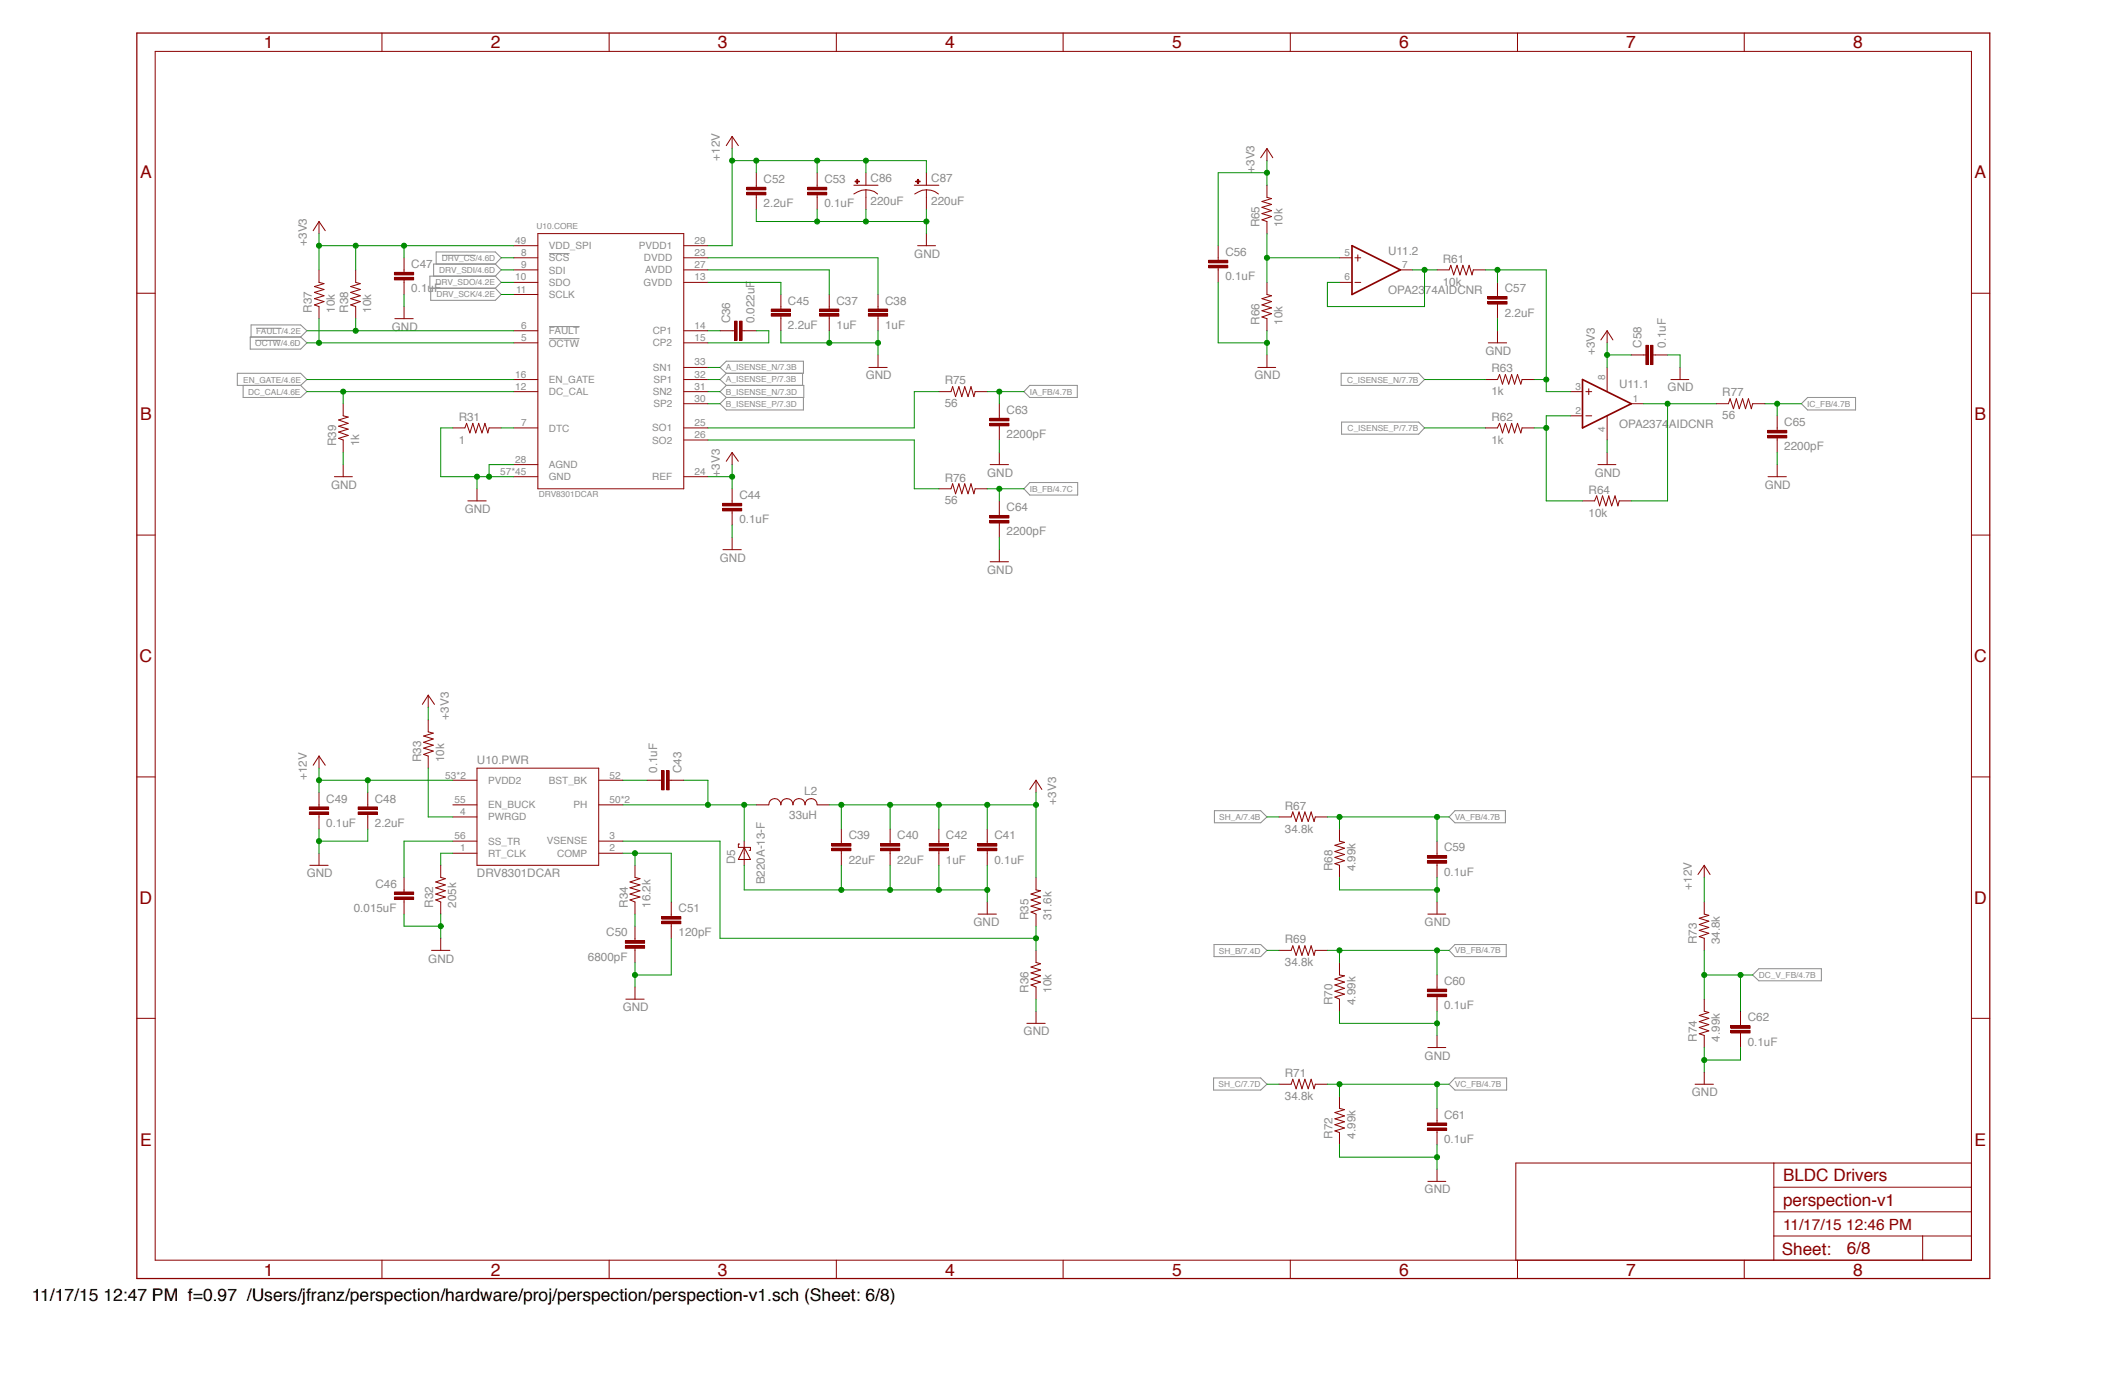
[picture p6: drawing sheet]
<svg xmlns="http://www.w3.org/2000/svg" width="432mm" height="279mm" viewBox="0 0 432 279" stroke-linecap="round" stroke-linejoin="round" font-family="sans-serif">
<g fill="none" stroke="#8b8b8b" stroke-width=".2">
<path d="M87.5 58.5v2.5h13.1l1.2-1.2-1.2-1.3M88.6 53.6v-2.4h12l1.2 1.1-1.2 1.3M89.8 51.8h6.8M100.6 56.1l1.2 1.2-1.2 1.2M100.6 53.6l1.2 1.2-1.2 1.3M100.6 56.1h-13.3v2.4h13.3M100.6 53.6h-12.5v2.5M111.5 51.5h4.2M48.2 75.8h12.9l1.2 1.3-1.2 1.2h-12.9zM49.4 78.3v2.4h11.7l1.2-1.2-1.2-1.2M50.8 68.4h10.3l1.2 1.2-1.2 1.3h-10.3zM51 68.4v-2.4h10.1l1.2 1.2-1.2 1.2"/>
<path d="M51.8 69.1h5.2M52 66.7h5.2M111.5 68.8h6.2M111.5 66.3h6.2M146.2 74.6l1.3-1.3h15.7v2.5h-15.7zM147.5 78.3h15.8v2.4h-15.8M147.5 78.3l-1.3 1.2 1.3 1.2M147.5 75.8l-1.3 1.3 1.3 1.2M163 75.8v2.5M209.1 78.3h9.7v2.4h-9.7l-1.1-1.2zM272.4 75.8h15.7l1.2 1.3-1.2 1.2h-15.7zM147.5 80.7l-1.3 1.3 1.3 1.2h15.7v-2.5"/>
<path d="M209.1 98h9.8v2.5h-9.8l-1.1-1.2zM272.5 85.7h15.6l1.2 1.2-1.2 1.3h-15.6zM365.9 82l1.2-1.3h9.8v2.5h-9.8zM246.7 164.6h9.4l1.2 1.3-1.2 1.2h-9.4zM295.5 164.6h10.3v2.5h-10.3l-1.2-1.2zM246.6 191.8h9.5l1.2 1.2-1.2 1.2h-9.5zM295.5 191.8h10.4v2.4h-10.4l-1.2-1.2zM356 198l1.2-1.3h12.7v2.5h-12.7zM246.5 218.9h9.6l1.2 1.3-1.2 1.1h-9.6zM295.5 218.9h10.5v2.4h-10.5l-1.2-1.1z"/>
</g>
<g fill="none" stroke="#8b0100" stroke-width=".2">
<path d="M31.5 10.4h368.9v245.5h-368.9zM77.6 6.7v3.7M123.7 6.7v3.7M169.9 6.7v3.7M215.9 6.7v3.7M262.1 6.7v3.7M308.2 6.7v3.7M354.3 6.7v3.7M27.8 59.5h3.7M400.4 59.5h3.7M148.7 67.2h.5M150.6 67.2h.6"/>
<path d="M27.8 108.6h3.7M400.4 108.6h3.7M27.8 157.8h3.7M400.4 157.8h3.7M27.8 206.8h3.7M400.4 206.8h3.7M360.3 236.2v19.7M400.4 236.2h-92.5v19.7M77.6 255.9v3.7M123.7 255.9v3.7M169.9 255.9v3.7M215.9 255.9v3.7"/>
<path d="M262.1 255.9v3.7M308.2 255.9v3.7M354.3 255.9v3.7M360.3 251h40.1M360.3 246.1h40.1M360.3 241.1h40.1M390.5 251v4.9"/>
</g>
<path d="M27.8 6.7h376.3v252.9h-376.3z" fill="none" stroke="#8b0100" stroke-width=".25"/>
<path d="M150.2 65.2h.5v3.9h-.5z" fill="#8b0100"/>
<path d="M150.2 65.2h.5v3.9h-.5z" fill="none" stroke="#8b0100" stroke-width=".2"/>
<path d="M149.2 65.2h.5v3.9h-.5z" fill="#8b0100"/>
<path d="M146.2 67.2h2.5M149.2 65.2h.5v3.9h-.5zM151.2 67.2h2.4M168.4 62.3v.5M168.4 64.2v.5" fill="none" stroke="#8b0100" stroke-width=".2"/>
<path d="M166.5 63.7h3.8v.5h-3.8z" fill="#8b0100"/>
<path d="M166.5 63.7h3.9v.5h-3.9z" fill="none" stroke="#8b0100" stroke-width=".2"/>
<path d="M166.5 62.7h3.8v.5h-3.8z" fill="#8b0100"/>
<path d="M168.4 59.8v2.5M166.5 62.8h3.9v.5h-3.9zM168.4 64.7v2.5M178.3 62.3v.5M178.3 64.2v.5" fill="none" stroke="#8b0100" stroke-width=".2"/>
<path d="M176.4 63.7h3.9v.5h-3.9z" fill="#8b0100"/>
<path d="M176.4 63.7h3.9v.5h-3.9z" fill="none" stroke="#8b0100" stroke-width=".2"/>
<path d="M176.4 62.7h3.9v.5h-3.9z" fill="#8b0100"/>
<path d="M178.3 59.8v2.5M176.4 62.8h3.9v.5h-3.9zM176.5 74.6h3.7M178.3 64.7v2.5M178.3 72.1v2.5M150.2 171.4h-.2v.7h2.4v.6h-.2M151.2 172.1l1.2 2.4h-2.4zM151.2 170.8v4.9M153.6 163.4h2.5a1.23 1.23 0 0 1 1.3-1.2 1.23 1.23 0 0 1 1.2 1.2 1.23 1.23 0 0 1 1.2-1.2 1.23 1.23 0 0 1 1.3 1.2 1.23 1.23 0 0 1 1.2-1.2 1.23 1.23 0 0 1 1.2 1.2 1.23 1.23 0 0 1 1.2-1.2 1.23 1.23 0 0 1 1.3 1.2h2.4M170.9 170.8v.5M170.9 172.7v.5" fill="none" stroke="#8b0100" stroke-width=".2"/>
<path d="M168.9 172.2h3.9v.5h-3.9z" fill="#8b0100"/>
<path d="M168.9 172.2h3.9v.5h-3.9z" fill="none" stroke="#8b0100" stroke-width=".2"/>
<path d="M168.9 171.3h3.9v.5h-3.9z" fill="#8b0100"/>
<path d="M168.9 171.3h3.9v.5h-3.9zM170.9 168.3v2.5M170.9 173.2v2.5M180.8 170.8v.5M180.8 172.7v.5" fill="none" stroke="#8b0100" stroke-width=".2"/>
<path d="M178.8 172.2h3.9v.5h-3.9z" fill="#8b0100"/>
<path d="M178.8 172.2h3.9v.5h-3.9z" fill="none" stroke="#8b0100" stroke-width=".2"/>
<path d="M178.8 171.3h3.9v.5h-3.9z" fill="#8b0100"/>
<path d="M178.8 171.3h3.9v.5h-3.9zM180.8 168.3v2.5M180.8 173.2v2.5M200.5 170.8v.5M200.5 172.7v.5" fill="none" stroke="#8b0100" stroke-width=".2"/>
<path d="M198.5 172.2h3.9v.5h-3.9z" fill="#8b0100"/>
<path d="M198.6 172.2h3.9v.5h-3.9z" fill="none" stroke="#8b0100" stroke-width=".2"/>
<path d="M198.5 171.3h3.9v.5h-3.9z" fill="#8b0100"/>
<path d="M190.7 170.8v.5M190.7 172.7v.5M198.6 171.3h3.9v.5h-3.9zM200.5 168.3v2.5M200.5 173.2v2.5" fill="none" stroke="#8b0100" stroke-width=".2"/>
<path d="M188.7 172.2h3.9v.5h-3.9z" fill="#8b0100"/>
<path d="M188.7 172.2h3.9v.5h-3.9z" fill="none" stroke="#8b0100" stroke-width=".2"/>
<path d="M188.7 171.3h3.9v.5h-3.9z" fill="#8b0100"/>
<path d="M133.9 158.4h.5M135.9 158.4h.4M188.7 171.3h3.9v.5h-3.9zM190.7 168.3v2.5M190.7 173.2v2.5M198.6 185.6h3.8M200.5 183.2v2.4" fill="none" stroke="#8b0100" stroke-width=".2"/>
<path d="M134.4 156.5h.5v3.9h-.5z" fill="#8b0100"/>
<path d="M134.4 156.5h.5v3.9h-.5z" fill="none" stroke="#8b0100" stroke-width=".2"/>
<path d="M135.4 156.5h.5v3.9h-.5z" fill="#8b0100"/>
<path d="M158.6 62.3v.5M158.6 64.2v.5M131.4 158.4h2.5M135.4 156.5h.5v3.9h-.5zM136.3 158.4h2.6" fill="none" stroke="#8b0100" stroke-width=".2"/>
<path d="M156.6 63.7h3.9v.5h-3.9z" fill="#8b0100"/>
<path d="M156.7 63.7h3.8v.5h-3.8z" fill="none" stroke="#8b0100" stroke-width=".2"/>
<path d="M156.6 62.7h3.9v.5h-3.9z" fill="#8b0100"/>
<path d="M158.6 59.8v2.5M156.7 62.8h3.8v.5h-3.8zM158.6 64.7v2.5M92 86.9h2.4l.4-.9 .6 1.9 .6-1.9 .6 1.9 .6-1.9 .7 1.9 .6-1.9 .6 1.9 .2-1h2.5M96.9 99.3v2.4M95 101.7h3.7M210.4 158.4l-1.3 1.9M210.4 158.4l1.2 1.9M210.4 158.4v2.5M82.1 180.7v.4M82.1 182.6v.6" fill="none" stroke="#8b0100" stroke-width=".2"/>
<path d="M80.1 182.1h3.9v.5h-3.9z" fill="#8b0100"/>
<path d="M80.1 182.1h3.9v.5h-3.9z" fill="none" stroke="#8b0100" stroke-width=".2"/>
<path d="M80.1 181.1h3.9v.5h-3.9z" fill="#8b0100"/>
<path d="M64.8 45l1.3 1.8M64.8 45l-1.2 1.8M64.8 45v2.4M82.1 54.8v.5M82.1 56.8v.5M82.1 178.2v2.5M80.1 181.1h3.9v.5h-3.9zM82.1 183.2v2.4" fill="none" stroke="#8b0100" stroke-width=".2"/>
<path d="M80.1 56.3h3.9v.5h-3.9z" fill="#8b0100"/>
<path d="M80.1 56.3h3.9v.5h-3.9z" fill="none" stroke="#8b0100" stroke-width=".2"/>
<path d="M80.1 55.3h3.9v.5h-3.9z" fill="#8b0100"/>
<path d="M80.1 55.3h3.9v.5h-3.9zM82.1 52.3v2.5M82.1 57.3v2.5M80.2 64.7h3.7M82.1 62.3v2.4M74.7 163.4v.5M74.7 165.4v.5" fill="none" stroke="#8b0100" stroke-width=".2"/>
<path d="M72.7 164.8h3.9v.6h-3.9z" fill="#8b0100"/>
<path d="M72.7 164.9h3.9v.5h-3.9z" fill="none" stroke="#8b0100" stroke-width=".2"/>
<path d="M72.7 163.8h3.9v.5h-3.9z" fill="#8b0100"/>
<path d="M64.8 163.4v.5M64.8 165.4v.5M72.7 163.9h3.9v.5h-3.9zM74.7 160.9v2.5M74.7 165.9v2.4" fill="none" stroke="#8b0100" stroke-width=".2"/>
<path d="M62.8 164.8h3.9v.6h-3.9z" fill="#8b0100"/>
<path d="M62.8 164.9h3.9v.5h-3.9z" fill="none" stroke="#8b0100" stroke-width=".2"/>
<path d="M62.8 163.8h3.9v.5h-3.9z" fill="#8b0100"/>
<g fill="none" stroke="#8b0100" stroke-width=".2">
<path d="M104.3 52.3h4.9M104.3 54.8h4.9M104.3 57.3h4.9M104.3 59.8h4.9M104.3 49.9h4.9M109.2 47.4h29.7v51.9h-29.7zM138.9 52.3h4.9M138.9 54.8h4.9M138.9 57.3h4.9M138.9 49.9h4.9M104.3 69.6h4.9M104.3 67.2h4.9"/>
<path d="M104.3 79.5h4.9M104.3 77.1h4.9M138.9 69.6h4.9M138.9 67.2h4.9M138.9 79.5h4.9M138.9 77.1h4.9M138.9 74.6h4.9M104.3 86.9h4.9M104.3 96.8h4.9M104.3 94.3h4.9M138.9 86.9h4.9M138.9 96.8h4.9"/>
<path d="M138.9 89.3h4.9M138.9 82h4.9M64.8 153.5v2.5M64.8 153.5l1.3 1.9M64.8 153.5l-1.2 1.9M87 146.2v2.4l1 .3-2 .6 2 .6-2 .6 2 .6-2 .6 2 .6-2 .7 1 .3v2.5M87 141.2v2.4M87 141.2l-1.2 1.8M87 141.2l1.2 1.8M92 158.4h4.9M96.9 156h24.7v19.7h-24.7zM121.6 158.4h4.9"/>
<path d="M62.8 163.9h3.9v.5h-3.9zM62.9 175.7h3.8M64.8 160.9v2.5M64.8 165.9v2.4M64.8 173.2v2.5M89.5 175.7v2.5l.9 .2-1.9 .7 1.9 .6-1.9 .6 1.9 .6-1.9 .6 1.9 .6-1.9 .6 1 .5v2.4M92 170.8h4.9M92 163.4h4.9M92 165.9h4.9M92 173.2h4.9M121.6 170.8h4.9M121.6 163.4h4.9"/>
<path d="M121.6 173.2h4.9M129 175.7v2.5l1 .2-2 .7 2 .6-2 .6 2 .6-2 .6 2 .6-2 .6 1 .5v2.4M87.7 193h3.7M89.5 190.5v2.5M129 190.5v.5M129 192.5v.5"/>
</g>
<path d="M127 192h3.9v.5h-3.9z" fill="#8b0100"/>
<path d="M127 192h3.9v.6h-3.9z" fill="none" stroke="#8b0100" stroke-width=".2"/>
<path d="M127 191h3.9v.5h-3.9z" fill="#8b0100"/>
<path d="M127 191h3.9v.5h-3.9zM129 188.1v2.4M129 193v2.4M136.3 185.6v.5M136.3 187.6v.5" fill="none" stroke="#8b0100" stroke-width=".2"/>
<path d="M134.4 187h3.9v.5h-3.9z" fill="#8b0100"/>
<path d="M134.4 187h3.9v.6h-3.9z" fill="none" stroke="#8b0100" stroke-width=".2"/>
<path d="M134.4 186.1h3.9v.5h-3.9z" fill="#8b0100"/>
<g fill="none" stroke="#8b0100" stroke-width=".2">
<path d="M148.7 27.7l1.3 1.9M148.7 27.7l-1.2 1.9M148.7 27.7v2.5M64.8 54.8v2.5l1 .3-1.9 .6 1.9 .6-1.9 .6 1.9 .6-1.9 .6 1.9 .6-1.9 .7 .9 .4v2.4M72.2 54.8v2.5l1 .3-2 .6 2 .6-2 .6 2 .6-2 .6 2 .6-2 .7 1 .4v2.4M67.9 96.8h3.7M69.7 82v2.4l1 .3-1.9 .6 1.9 .7-1.9 .6 1.9 .5-1.9 .6 1.9 .7-1.9 .6 .9 .3v2.6M69.7 94.3v2.5M148.7 91.9v2.4M148.7 91.9l1.3 1.8M148.7 91.9l-1.2 1.8M148.7 101.7v.5"/>
<path d="M148.7 103.7v.5M210.4 178.2v2.5l.9 .2-1.9 .6 1.9 .6-1.9 .6 1.9 .7-1.9 .6 1.9 .6-1.9 .6 1 .4v2.5M134.4 186.1h3.9v.5h-3.9zM136.3 183.2v2.4M136.3 188.1v2.4M210.4 193v2.4l.9 .3-1.9 .7 1.9 .6-1.9 .5 1.9 .6-1.9 .7 1.9 .6-1.9 .6 1 .4v2.5M127.1 202.9h3.7M129 200.4v2.5M208.6 207.8h3.7M210.4 205.3v2.5"/>
</g>
<path d="M146.7 103.2h3.9v.5h-3.9z" fill="#8b0100"/>
<path d="M146.7 103.2h3.9v.5h-3.9z" fill="none" stroke="#8b0100" stroke-width=".2"/>
<path d="M146.7 102.2h3.9v.5h-3.9z" fill="#8b0100"/>
<path d="M153.6 37.6v.4M153.6 39.6v.5M148.7 99.3v2.4M146.7 102.2h3.9v.5h-3.9zM146.8 111.6h3.8M148.7 104.2v2.4M148.7 109.2v2.4" fill="none" stroke="#8b0100" stroke-width=".2"/>
<path d="M151.6 39h3.9v.5h-3.9z" fill="#8b0100"/>
<path d="M151.7 39.1h3.9v.5h-3.9z" fill="none" stroke="#8b0100" stroke-width=".2"/>
<path d="M151.6 38h3.9v.5h-3.9z" fill="#8b0100"/>
<path d="M151.7 38h3.9v.5h-3.9zM153.6 35.1v2.5M166 37.6v.4M166 39.6v.5M153.6 40.1v2.4M186.4 49.9h3.6M188.2 47.4v2.5" fill="none" stroke="#8b0100" stroke-width=".2"/>
<path d="M164 39h3.9v.5h-3.9z" fill="#8b0100"/>
<path d="M164 39.1h3.9v.5h-3.9z" fill="none" stroke="#8b0100" stroke-width=".2"/>
<path d="M164 38h3.9v.5h-3.9z" fill="#8b0100"/>
<g fill="none" stroke="#8b0100" stroke-width=".2">
<path d="M164 38h3.9v.5h-3.9zM166 35.1v2.5M257.3 37.6v2.5l1 .2-2 .6 2 .6-2 .6 2 .7-2 .6 2 .6-2 .6 1 .4v2.4M166 40.1v2.4M247.4 52.3v.6M247.4 54.4v.4M257.3 57.3v2.5l1 .2-2 .6 2 .6-2 .7 2 .6-2 .6 2 .6-2 .7 1 .3v2.5M272.1 52.3h2.5M272.1 57.3h2.5M275.2 52.3h1.2M275.2 57.3h1.2M275.8 51.8v1.2"/>
<path d="M284.4 54.8h2.5M291.9 54.8h2.4l.4-.9 .6 1.9 .6-1.9 .6 1.9 .6-1.9 .7 1.9 .6-1.9 .6 1.9 .2-1h2.5M301.7 77.1h2.4l.5-1 .6 1.9 .6-1.9 .6 1.9 .6-1.9 .6 1.9 .6-1.9 .7 1.9 .2-.9h2.5M319 79.5h2.4M322.1 79.5h1.2M322.7 78.9v1.2M326.4 74.6v4.9M301.7 86.9h2.4l.5-.9 .6 1.9 .6-1.9 .6 1.9 .6-1.9 .6 1.9 .6-1.9 .7 1.9 .2-1h2.5M319 84.4h2.4M322.1 84.4h1.2M326.4 84.4v4.9M331.3 82h2.5"/>
<path d="M321.4 101.7h2.5l.4-1 .6 2 .6-2 .7 2 .5-2 .6 2 .7-2 .6 2 .3-1h2.4"/>
</g>
<path d="M274.6 49.9l9.8 4.9-9.8 5zM321.4 77.1l9.9 4.9-9.9 4.9z" fill="none" stroke="#8b0100" stroke-width=".34"/>
<path d="M245.4 53.8h3.9v.6h-3.9z" fill="#8b0100"/>
<path d="M245.5 53.9h3.9v.5h-3.9z" fill="none" stroke="#8b0100" stroke-width=".2"/>
<path d="M245.4 52.8h3.9v.5h-3.9z" fill="#8b0100"/>
<path d="M245.5 52.9h3.9v.5h-3.9zM247.4 49.9v2.4M247.4 54.8v2.5M304.1 59.8v.5M304.1 61.7v.6" fill="none" stroke="#8b0100" stroke-width=".2"/>
<path d="M302.2 61.2h3.9v.5h-3.9z" fill="#8b0100"/>
<path d="M302.2 61.2h3.9v.5h-3.9z" fill="none" stroke="#8b0100" stroke-width=".2"/>
<path d="M302.2 60.2h3.9v.5h-3.9z" fill="#8b0100"/>
<path d="M304.1 57.3v2.5M302.2 60.2h3.9v.5h-3.9zM304.1 62.3v2.4M326.4 67.2v2.4M326.4 67.2l1.2 1.8M326.4 67.2l-1.3 1.8M333.8 72.1h.5M335.7 72.1h.5M324.5 94.3h3.7M326.4 91.9v2.4" fill="none" stroke="#8b0100" stroke-width=".2"/>
<path d="M335.2 70.1h.5v3.9h-.5z" fill="#8b0100"/>
<path d="M335.2 70.1h.5v3.9h-.5z" fill="none" stroke="#8b0100" stroke-width=".2"/>
<path d="M334.3 70.1h.5v3.9h-.5z" fill="#8b0100"/>
<g fill="none" stroke="#8b0100" stroke-width=".2">
<path d="M257.3 30.2v2.4M257.3 30.2l1.2 1.8M257.3 30.2l-1.2 1.8M255.5 74.6h3.6M257.3 72.1v2.5M302.3 69.6h3.7M304.1 67.2v2.4M331.3 72.1h2.5M334.3 70.1h.5v3.9h-.5zM336.2 72.1h2.5M339.4 77.1h3.6M341.2 74.6v2.5"/>
<path d="M346.1 175.7v2.5M346.1 175.7l1.2 1.9M346.1 175.7l-1.2 1.9M346.1 183.2v2.4l1 .3-2 .6 2 .5-2 .7 2 .6-2 .6 2 .6-2 .7 1 .3v2.5M346.1 202.9v2.4l1 .3-2 .6 2 .6-2 .7 2 .5-2 .6 2 .7-2 .6 1 .3v2.5M346.1 217.7v2.5M353.5 207.8v.5M353.5 209.7v.5M344.3 220.2h3.7"/>
</g>
<path d="M351.5 209.2h3.9v.5h-3.9z" fill="#8b0100"/>
<path d="M351.6 209.2h3.9v.5h-3.9z" fill="none" stroke="#8b0100" stroke-width=".2"/>
<path d="M351.5 208.3h3.9v.5h-3.9z" fill="#8b0100"/>
<path d="M259.8 165.9h2.4l.4-1 .6 1.9 .6-1.9 .6 1.9 .6-1.9 .7 1.9 .6-1.9 .6 1.9 .2-.9h2.5M272.1 168.3v2.5l1 .2-2 .6 2 .6-2 .7 2 .6-2 .6 2 .7-2 .6 1 .3v2.5M291.9 173.2v.6M291.9 175.2v.5M351.6 208.3h3.9v.5h-3.9zM353.5 205.3v2.5M353.5 210.2v2.5" fill="none" stroke="#8b0100" stroke-width=".2"/>
<path d="M289.9 174.8h3.9v.5h-3.9z" fill="#8b0100"/>
<path d="M289.9 174.8h3.9v.5h-3.9z" fill="none" stroke="#8b0100" stroke-width=".2"/>
<path d="M289.9 173.7h3.9v.5h-3.9z" fill="#8b0100"/>
<path d="M289.9 173.8h3.9v.5h-3.9zM291.9 170.8v2.4M291.9 175.7v2.5M259.8 193h2.4l.4-1 .6 2 .6-2 .6 2 .6-2 .7 2 .6-2 .6 2 .2-1h2.5M272.1 195.4v2.6l1 .1-2 .7 2 .6-2 .6 2 .7-2 .6 2 .6-2 .6 1 .4v2.4M290 185.6h3.6M291.9 183.2v2.4M291.9 200.4v.5M291.9 202.4v.5" fill="none" stroke="#8b0100" stroke-width=".2"/>
<path d="M289.9 201.8h3.9v.6h-3.9z" fill="#8b0100"/>
<path d="M289.9 201.9h3.9v.5h-3.9z" fill="none" stroke="#8b0100" stroke-width=".2"/>
<path d="M289.9 200.8h3.9v.5h-3.9z" fill="#8b0100"/>
<path d="M291.9 198v2.4M289.9 200.9h3.9v.5h-3.9zM290 212.7h3.6M291.9 202.9v2.4M291.9 210.2v2.5M259.8 220.2h2.4l.4-1.1 .6 2 .6-2 .6 2 .6-2 .7 2 .6-2 .6 2 .2-.9h2.5M272.1 222.6v2.5l1 .2-2 .6 2 .7-2 .6 2 .6-2 .6 2 .6-2 .6 1 .4v2.4M291.9 227.5v.5M291.9 229.6v.4" fill="none" stroke="#8b0100" stroke-width=".2"/>
<path d="M289.9 229h3.9v.5h-3.9z" fill="#8b0100"/>
<path d="M289.9 229h3.9v.6h-3.9z" fill="none" stroke="#8b0100" stroke-width=".2"/>
<path d="M289.9 228h3.9v.5h-3.9z" fill="#8b0100"/>
<path d="M190.7 79.5h2.4l.4-1 .6 2 .7-2 .5 2 .6-2 .7 2 .6-2 .6 2 .3-1h2.4M203 84.4v.5M203 86.4v.5M289.9 228h3.9v.5h-3.9zM290 239.9h3.6M291.9 225.1v2.4M291.9 230v2.4M291.9 237.4v2.5" fill="none" stroke="#8b0100" stroke-width=".2"/>
<path d="M201 85.9h3.9v.5h-3.9z" fill="#8b0100"/>
<path d="M201 86h3.9v.5h-3.9z" fill="none" stroke="#8b0100" stroke-width=".2"/>
<path d="M201 84.9h3.9v.5h-3.9z" fill="#8b0100"/>
<path d="M190.7 99.3h2.4l.4-1.1 .6 2.1 .7-2.1 .5 2.1 .6-2.1 .7 2.1 .6-2.1 .6 2.1 .3-1h2.4M201 84.9h3.9v.5h-3.9zM201.1 94.3h3.7M203 82v2.4M203 86.9v2.4M203 91.9v2.4M203 104.2v.5M203 106.2v.4" fill="none" stroke="#8b0100" stroke-width=".2"/>
<path d="M201 105.7h3.9v.5h-3.9z" fill="#8b0100"/>
<path d="M201 105.7h3.9v.5h-3.9z" fill="none" stroke="#8b0100" stroke-width=".2"/>
<path d="M201 104.6h3.9v.6h-3.9z" fill="#8b0100"/>
<path d="M348.6 82h2.4l.4-1 .7 2 .6-2 .6 2 .6-2 .6 2 .6-2 .6 2 .3-1h2.5M361 86.9v.5M361 88.9v.4M201 104.7h3.9v.5h-3.9zM201.1 114.1h3.7M203 101.7v2.5M203 106.6v2.6M203 111.6v2.5" fill="none" stroke="#8b0100" stroke-width=".2"/>
<path d="M359 88.4h3.9v.5h-3.9z" fill="#8b0100"/>
<path d="M359 88.4h3.9v.5h-3.9z" fill="none" stroke="#8b0100" stroke-width=".2"/>
<path d="M359 87.4h3.9v.5h-3.9z" fill="#8b0100"/>
<path d="M173.4 37.6h4.9M175.9 38.5l1.7 .4 .6 .5M175.9 38.5l-.9 .1-1.6 .8M175.9 38.5v1.6M359 87.4h3.9v.5h-3.9zM359.1 96.8h3.7M361 84.4v2.5M361 89.3v2.6M361 94.3v2.5" fill="none" stroke="#8b0100" stroke-width=".2"/>
<path d="M173.7 36.7h.8v.2h-.8z" fill="#8b0100"/>
<path d="M173.7 36.8h.8v.1h-.8z" fill="none" stroke="#8b0100" stroke-width=".2"/>
<path d="M174 36.4h.2v.9h-.2z" fill="#8b0100"/>
<path d="M174 36.4h.2v.9h-.2zM175.9 35.1v2.5M185.7 37.6h5M188.2 38.5l1.6 .4 .8 .5M188.2 38.5l-.9 .1-1.5 .8M188.2 38.5v1.6M175.9 40.1v2.4" fill="none" stroke="#8b0100" stroke-width=".2"/>
<path d="M186 36.7h.9v.2h-.9z" fill="#8b0100"/>
<path d="M186 36.8h.9v.1h-.9z" fill="none" stroke="#8b0100" stroke-width=".2"/>
<path d="M186.4 36.4h.1v.9h-.1z" fill="#8b0100"/>
<path d="M186.4 36.4h.1v.9h-.1zM188.2 35.1v2.5M188.2 40.1v2.4" fill="none" stroke="#8b0100" stroke-width=".2"/>
<path d="M151.2 175.7v5h29.6v-5M170.9 175.7v5" fill="none" stroke="#008b00" stroke-width=".2"/>
<circle cx="170.9" cy="180.7" r=".51" fill="#008b00"/>
<g fill="none" stroke="#008b00" stroke-width=".2">
<path d="M200.5 175.7v5h-19.7"/>
<circle cx="170.9" cy="180.7" r=".51"/>
</g>
<circle cx="180.8" cy="180.7" r=".51" fill="#008b00"/>
<g fill="none" stroke="#008b00" stroke-width=".2">
<path d="M190.7 175.7v5"/>
<circle cx="180.8" cy="180.7" r=".51"/>
</g>
<circle cx="190.7" cy="180.7" r=".51" fill="#008b00"/>
<g fill="none" stroke="#008b00" stroke-width=".2">
<path d="M200.5 180.7v2.5"/>
<circle cx="190.7" cy="180.7" r=".51"/>
</g>
<circle cx="200.5" cy="180.7" r=".51" fill="#008b00"/>
<g fill="none" stroke="#008b00" stroke-width=".2">
<path d="M104.3 96.8h-7.4v2.5M104.3 94.3h-5v2.5"/>
<circle cx="200.5" cy="180.7" r=".51"/>
</g>
<circle cx="99.3" cy="96.8" r=".51" fill="#008b00"/>
<g fill="none" stroke="#008b00" stroke-width=".2">
<path d="M92 86.9h-2.5v9.9h7.4"/>
<circle cx="99.3" cy="96.8" r=".51"/>
</g>
<circle cx="96.9" cy="96.8" r=".51" fill="#008b00"/>
<g fill="none" stroke="#008b00" stroke-width=".2">
<path d="M64.8 168.3v4.9M74.7 168.3v2.5h-9.9"/>
<circle cx="96.9" cy="96.8" r=".51"/>
</g>
<circle cx="64.8" cy="170.8" r=".51" fill="#008b00"/>
<g fill="none" stroke="#008b00" stroke-width=".2">
<path d="M82.1 59.8v2.5M82.1 185.6v2.5h7.4M89.5 185.6v4.9"/>
<circle cx="64.8" cy="170.8" r=".51"/>
</g>
<circle cx="89.5" cy="188" r=".51" fill="#008b00"/>
<g fill="none" stroke="#008b00" stroke-width=".2">
<path d="M129 195.4v5M136.3 190.5v7.5h-7.3"/>
<circle cx="89.5" cy="188.1" r=".51"/>
</g>
<circle cx="128.9" cy="198" r=".51" fill="#008b00"/>
<g fill="none" stroke="#008b00" stroke-width=".2">
<path d="M168.4 67.2v2.4M178.3 67.2v2.4h-19.7M210.4 202.9v2.4"/>
<circle cx="129" cy="198" r=".51"/>
</g>
<circle cx="168.4" cy="69.6" r=".51" fill="#008b00"/>
<g fill="none" stroke="#008b00" stroke-width=".2">
<path d="M158.6 67.2v2.4M178.3 69.6v2.5"/>
<circle cx="168.4" cy="69.6" r=".51"/>
</g>
<circle cx="178.3" cy="69.6" r=".51" fill="#008b00"/>
<g fill="none" stroke="#008b00" stroke-width=".2">
<path d="M247.4 57.3v12.3h9.9M257.3 67.2v4.9M304.1 64.7v2.5M338.7 72.1h2.5v2.5M69.7 91.9v2.4M326.4 89.3v2.6M148.7 106.6v2.6"/>
<circle cx="178.3" cy="69.6" r=".51"/>
</g>
<circle cx="257.3" cy="69.6" r=".51" fill="#008b00"/>
<g fill="none" stroke="#008b00" stroke-width=".2">
<path d="M346.1 212.7v5M353.5 212.7v2.5h-7.4"/>
<circle cx="257.3" cy="69.6" r=".51"/>
</g>
<circle cx="346.1" cy="215.2" r=".51" fill="#008b00"/>
<g fill="none" stroke="#008b00" stroke-width=".2">
<path d="M272.1 178.2v2.5h19.8M291.9 178.2v5"/>
<circle cx="346.1" cy="215.2" r=".51"/>
</g>
<circle cx="291.8" cy="180.7" r=".51" fill="#008b00"/>
<g fill="none" stroke="#008b00" stroke-width=".2">
<path d="M272.1 205.3v2.5h19.8M291.9 205.3v4.9"/>
<circle cx="291.9" cy="180.7" r=".51"/>
</g>
<circle cx="291.8" cy="207.8" r=".51" fill="#008b00"/>
<g fill="none" stroke="#008b00" stroke-width=".2">
<path d="M272.1 232.4v2.6h19.8M291.9 232.4v5"/>
<circle cx="291.9" cy="207.8" r=".51"/>
</g>
<circle cx="291.8" cy="234.9" r=".51" fill="#008b00"/>
<g fill="none" stroke="#008b00" stroke-width=".2">
<path d="M175.9 45h12.3M188.2 42.5v4.9M203 89.3v2.6M361 91.9v2.4M203 109.2v2.4"/>
<circle cx="291.9" cy="235" r=".51"/>
</g>
<circle cx="188.1" cy="45" r=".51" fill="#008b00"/>
<g fill="none" stroke="#008b00" stroke-width=".2">
<path d="M153.6 42.5v2.5h22.3M166 42.5v2.5"/>
<circle cx="188.2" cy="45" r=".51"/>
</g>
<circle cx="165.9" cy="45" r=".51" fill="#008b00"/>
<g fill="none" stroke="#008b00" stroke-width=".2">
<path d="M175.9 42.5v2.5"/>
<circle cx="166" cy="45" r=".51"/>
</g>
<circle cx="175.9" cy="45" r=".51" fill="#008b00"/>
<g fill="none" stroke="#008b00" stroke-width=".2">
<path d="M74.7 158.4v2.5M92 158.4h-27.2v2.5"/>
<circle cx="175.9" cy="45" r=".51"/>
</g>
<circle cx="74.7" cy="158.4" r=".51" fill="#008b00"/>
<g fill="none" stroke="#008b00" stroke-width=".2">
<path d="M64.8 156v2.4"/>
<circle cx="74.7" cy="158.4" r=".51"/>
</g>
<circle cx="64.8" cy="158.4" r=".51" fill="#008b00"/>
<g fill="none" stroke="#008b00" stroke-width=".2">
<path d="M148.7 30.2v19.7h-4.9M148.7 32.6h4.9v2.5"/>
<circle cx="64.8" cy="158.4" r=".51"/>
</g>
<circle cx="148.7" cy="32.6" r=".51" fill="#008b00"/>
<g fill="none" stroke="#008b00" stroke-width=".2">
<path d="M153.6 32.6h12.4v2.5"/>
<circle cx="148.7" cy="32.6" r=".51"/>
</g>
<circle cx="153.6" cy="32.6" r=".51" fill="#008b00"/>
<g fill="none" stroke="#008b00" stroke-width=".2">
<path d="M175.9 32.6h12.3v2.5"/>
<circle cx="153.6" cy="32.6" r=".51"/>
</g>
<circle cx="165.9" cy="32.6" r=".51" fill="#008b00"/>
<g fill="none" stroke="#008b00" stroke-width=".2">
<path d="M166 32.6h9.9v2.5"/>
<circle cx="166" cy="32.6" r=".51"/>
</g>
<circle cx="175.9" cy="32.6" r=".51" fill="#008b00"/>
<g fill="none" stroke="#008b00" stroke-width=".2">
<path d="M143.8 77.1h2.4M143.8 74.6h2.4M143.8 79.5h2.4M143.8 67.2h2.4M153.6 67.2h2.5v2.4h-12.3M200.5 79.5h7.5M203 79.5v2.5M289.3 77.1h12.4M143.8 82h2.4M289.3 86.9h12.4M346.1 178.2v5"/>
<circle cx="175.9" cy="32.6" r=".51"/>
</g>
<circle cx="202.9" cy="79.5" r=".51" fill="#008b00"/>
<g fill="none" stroke="#008b00" stroke-width=".2">
<path d="M200.5 99.3h7.5M203 99.3v2.4"/>
<circle cx="203" cy="79.5" r=".51"/>
</g>
<circle cx="202.9" cy="99.2" r=".51" fill="#008b00"/>
<g fill="none" stroke="#008b00" stroke-width=".2">
<path d="M143.8 52.3h34.5v7.5M143.8 54.8h24.6v5M126.5 163.4h27.1M151.2 163.4v7.4"/>
<circle cx="203" cy="99.3" r=".51"/>
</g>
<circle cx="151.1" cy="163.4" r=".51" fill="#008b00"/>
<g fill="none" stroke="#008b00" stroke-width=".2">
<path d="M138.9 158.4h4.9v5"/>
<circle cx="151.2" cy="163.4" r=".51"/>
</g>
<circle cx="143.8" cy="163.4" r=".51" fill="#008b00"/>
<g fill="none" stroke="#008b00" stroke-width=".2">
<path d="M87 143.6v2.6M126.5 158.4h4.9M168.4 163.4h12.4v4.9M170.9 163.4v4.9"/>
<circle cx="143.8" cy="163.4" r=".51"/>
</g>
<circle cx="170.9" cy="163.4" r=".51" fill="#008b00"/>
<g fill="none" stroke="#008b00" stroke-width=".2">
<path d="M190.7 163.4h9.8v4.9"/>
<circle cx="170.9" cy="163.4" r=".51"/>
</g>
<circle cx="180.8" cy="163.4" r=".51" fill="#008b00"/>
<g fill="none" stroke="#008b00" stroke-width=".2">
<path d="M180.8 163.4h9.9v4.9"/>
<circle cx="180.8" cy="163.4" r=".51"/>
</g>
<circle cx="190.7" cy="163.4" r=".51" fill="#008b00"/>
<circle cx="190.7" cy="163.4" r=".51" fill="none" stroke="#008b00" stroke-width=".2"/>
<circle cx="200.5" cy="163.4" r=".51" fill="#008b00"/>
<g fill="none" stroke="#008b00" stroke-width=".2">
<path d="M200.5 163.4h9.9M210.4 160.9v17.3"/>
<circle cx="200.5" cy="163.4" r=".51"/>
</g>
<circle cx="210.4" cy="163.4" r=".51" fill="#008b00"/>
<g fill="none" stroke="#008b00" stroke-width=".2">
<path d="M143.8 96.8h4.9M148.7 94.3v5"/>
<circle cx="210.4" cy="163.4" r=".51"/>
</g>
<circle cx="148.7" cy="96.8" r=".51" fill="#008b00"/>
<g fill="none" stroke="#008b00" stroke-width=".2">
<path d="M64.8 47.4v2.5h39.5M82.1 49.9v2.4"/>
<circle cx="148.7" cy="96.8" r=".51"/>
</g>
<circle cx="82" cy="49.9" r=".51" fill="#008b00"/>
<g fill="none" stroke="#008b00" stroke-width=".2">
<path d="M64.8 49.9v4.9"/>
<circle cx="82.1" cy="49.9" r=".51"/>
</g>
<circle cx="64.8" cy="49.9" r=".51" fill="#008b00"/>
<g fill="none" stroke="#008b00" stroke-width=".2">
<path d="M72.2 49.9v4.9"/>
<circle cx="64.8" cy="49.9" r=".51"/>
</g>
<circle cx="72.2" cy="49.9" r=".51" fill="#008b00"/>
<g fill="none" stroke="#008b00" stroke-width=".2">
<path d="M326.4 69.6v5M326.4 72.1h4.9"/>
<circle cx="72.2" cy="49.9" r=".51"/>
</g>
<circle cx="326.4" cy="72.1" r=".51" fill="#008b00"/>
<g fill="none" stroke="#008b00" stroke-width=".2">
<path d="M257.3 32.6v5M257.3 35.1h-9.9v14.8"/>
<circle cx="326.4" cy="72.1" r=".51"/>
</g>
<circle cx="257.3" cy="35.1" r=".51" fill="#008b00"/>
<g fill="none" stroke="#008b00" stroke-width=".2">
<path d="M101.8 52.3h2.5M101.8 54.8h2.5M101.8 57.3h2.5M101.8 59.8h2.5M143.8 57.3h14.8v2.5M87 156v9.9h5M92 173.2h-2.5v2.5M92 170.8h-9.9v7.4M126.5 173.2h9.8v10M129 173.2v2.5M129 185.6v2.5"/>
<circle cx="257.3" cy="35.1" r=".51"/>
</g>
<circle cx="128.9" cy="173.2" r=".51" fill="#008b00"/>
<g fill="none" stroke="#008b00" stroke-width=".2">
<path d="M126.5 170.8h19.7v19.7h64.2M210.4 188.1v4.9"/>
<circle cx="129" cy="173.2" r=".51"/>
</g>
<circle cx="210.4" cy="190.5" r=".51" fill="#008b00"/>
<g fill="none" stroke="#008b00" stroke-width=".2">
<path d="M62.3 77.1h42M62.3 79.5h42M69.7 79.5v2.5M101.8 86.9h2.5"/>
<circle cx="210.4" cy="190.5" r=".51"/>
</g>
<circle cx="69.7" cy="79.5" r=".51" fill="#008b00"/>
<g fill="none" stroke="#008b00" stroke-width=".2">
<path d="M62.3 67.2h42M72.2 64.7v2.5"/>
<circle cx="69.7" cy="79.5" r=".51"/>
</g>
<circle cx="72.2" cy="67.1" r=".51" fill="#008b00"/>
<g fill="none" stroke="#008b00" stroke-width=".2">
<path d="M62.3 69.6h42M64.8 64.7v4.9"/>
<circle cx="72.2" cy="67.2" r=".51"/>
</g>
<circle cx="64.8" cy="69.6" r=".51" fill="#008b00"/>
<g fill="none" stroke="#008b00" stroke-width=".2">
<path d="M286.9 54.8h5M289.3 54.8v7.5h-19.7v-5h2.5"/>
<circle cx="64.8" cy="69.6" r=".51"/>
</g>
<circle cx="289.3" cy="54.8" r=".51" fill="#008b00"/>
<g fill="none" stroke="#008b00" stroke-width=".2">
<path d="M301.7 54.8h12.3v22.3M304.1 54.8v2.5"/>
<circle cx="289.3" cy="54.8" r=".51"/>
</g>
<circle cx="304.1" cy="54.8" r=".51" fill="#008b00"/>
<g fill="none" stroke="#008b00" stroke-width=".2">
<path d="M311.6 77.1h2.4v2.4h5"/>
<circle cx="304.1" cy="54.8" r=".51"/>
</g>
<circle cx="314" cy="77" r=".51" fill="#008b00"/>
<g fill="none" stroke="#008b00" stroke-width=".2">
<path d="M257.3 47.4v9.9M257.3 52.3h14.8"/>
<circle cx="314" cy="77.1" r=".51"/>
</g>
<circle cx="257.3" cy="52.3" r=".51" fill="#008b00"/>
<g fill="none" stroke="#008b00" stroke-width=".2">
<path d="M346.1 193v9.9M346.1 198h7.4v7.3"/>
<circle cx="257.3" cy="52.3" r=".51"/>
</g>
<circle cx="346.1" cy="198" r=".51" fill="#008b00"/>
<g fill="none" stroke="#008b00" stroke-width=".2">
<path d="M353.5 198h2.5"/>
<circle cx="346.1" cy="198" r=".51"/>
</g>
<circle cx="353.5" cy="198" r=".51" fill="#008b00"/>
<g fill="none" stroke="#008b00" stroke-width=".2">
<path d="M269.6 165.9h22.3v4.9M272.1 165.9v2.4"/>
<circle cx="353.5" cy="198" r=".51"/>
</g>
<circle cx="272" cy="165.9" r=".51" fill="#008b00"/>
<g fill="none" stroke="#008b00" stroke-width=".2">
<path d="M291.9 165.9h2.4"/>
<circle cx="272.1" cy="165.9" r=".51"/>
</g>
<circle cx="291.8" cy="165.9" r=".51" fill="#008b00"/>
<g fill="none" stroke="#008b00" stroke-width=".2">
<path d="M269.6 193h22.3v5M272.1 193v2.4"/>
<circle cx="291.9" cy="165.9" r=".51"/>
</g>
<circle cx="272" cy="193" r=".51" fill="#008b00"/>
<g fill="none" stroke="#008b00" stroke-width=".2">
<path d="M291.9 193h2.4"/>
<circle cx="272.1" cy="193" r=".51"/>
</g>
<circle cx="291.8" cy="193" r=".51" fill="#008b00"/>
<g fill="none" stroke="#008b00" stroke-width=".2">
<path d="M269.6 220.2h22.3v4.9M272.1 220.2v2.4"/>
<circle cx="291.9" cy="193" r=".51"/>
</g>
<circle cx="272" cy="220.1" r=".51" fill="#008b00"/>
<g fill="none" stroke="#008b00" stroke-width=".2">
<path d="M291.9 220.2h2.4"/>
<circle cx="272.1" cy="220.2" r=".51"/>
</g>
<circle cx="291.8" cy="220.1" r=".51" fill="#008b00"/>
<g fill="none" stroke="#008b00" stroke-width=".2">
<path d="M311.6 86.9h2.4M319 84.4h-5v17.3h7.4M257.3 165.9h2.5M257.3 193h2.5M257.3 220.2h2.5"/>
<circle cx="291.9" cy="220.2" r=".51"/>
</g>
<circle cx="314" cy="86.9" r=".51" fill="#008b00"/>
<g fill="none" stroke="#008b00" stroke-width=".2">
<path d="M190.7 79.5h-5v7.4h-41.9M143.8 89.3h41.9v10h5M333.8 82h14.8M338.7 82v19.7h-7.4"/>
<circle cx="314" cy="86.9" r=".51"/>
</g>
<circle cx="338.7" cy="82" r=".51" fill="#008b00"/>
<g fill="none" stroke="#008b00" stroke-width=".2">
<path d="M358.5 82h7.4M361 82v2.4"/>
<circle cx="338.7" cy="82" r=".51"/>
</g>
<circle cx="360.9" cy="82" r=".51" fill="#008b00"/>
<circle cx="361" cy="82" r=".51" fill="none" stroke="#008b00" stroke-width=".2"/>
<g font-size="3.6" fill="#8b0100">
<text x="53.6" y="9.8">1</text>
<text x="99.7" y="9.8">2</text>
<text x="145.8" y="9.8">3</text>
<text x="191.9" y="9.8">4</text>
<text x="238.1" y="9.8">5</text>
<text x="284.2" y="9.8">6</text>
<text x="330.3" y="9.8">7</text>
<text x="376.4" y="9.8">8</text>
<text x="28.4" y="36.2">A</text>
<text x="401.1" y="36.2">A</text>
<text x="28.4" y="85.3">B</text>
<text x="401.1" y="85.3">B</text>
<text x="28.4" y="134.4">C</text>
<text x="401" y="134.4">C</text>
<text x="28.4" y="183.5">D</text>
<text x="401" y="183.5">D</text>
<text x="28.4" y="232.6">E</text>
<text x="401.1" y="232.6">E</text>
<text x="53.6" y="259">1</text>
<text x="99.7" y="259">2</text>
<text x="145.8" y="259">3</text>
<text x="191.9" y="259">4</text>
<text x="238.1" y="259">5</text>
<text x="284.2" y="259">6</text>
<text x="330.3" y="259">7</text>
<text x="376.4" y="259">8</text>
</g>
<text font-size="3.6" x="6.4" y="264.2">11/17/15 12:47 PM f=0.97 /Users/jfranz/perspection/hardware/proj/perspection/perspection-v1.sch (Sheet: 6/8)</text>
<g font-size="3.5" fill="#8b0100">
<text x="362.1" y="239.9">BLDC Drivers</text>
<text x="362.1" y="244.8">perspection-v1</text>
<text x="361.9" y="254.8">Sheet:</text>
<text x="375.1" y="254.7">6/8</text>
</g>
<text font-size="3.1" fill="#8b0100" x="362.1" y="249.7">11/17/15 12:46 PM</text>
<g font-size="2.4" fill="#8b8b8b">
<text x="146.2" y="32.6" transform="rotate(-90 146.2 32.6)">+12V</text>
<text x="254.8" y="35.1" transform="rotate(-90 254.8 35.1)">+3V3</text>
<text x="155.1" y="37.2">C52</text>
<text x="167.4" y="37.2">C53</text>
<text x="176.8" y="41.6">220uF</text>
<text x="176.8" y="36.9">C86</text>
<text x="189.2" y="41.6">220uF</text>
<text x="189.2" y="36.9">C87</text>
<text x="155.1" y="42.1">2.2uF</text>
<text x="167.4" y="42.1">0.1uF</text>
<text x="255.8" y="46.2" transform="rotate(-90 255.8 46.2)">R65</text>
<text x="260.5" y="46.2" transform="rotate(-90 260.5 46.2)">10k</text>
<text x="62.3" y="49.9" transform="rotate(-90 62.3 49.9)">+3V3</text>
<text x="185.7" y="52.4">GND</text>
<text x="248.9" y="52">C56</text>
<text x="281.9" y="51.7">U11.2</text>
<text x="293" y="53.4">R61</text>
<text x="83.5" y="59.4">0.1uF</text>
<text x="83.5" y="54.4">C47</text>
<text x="248.9" y="56.9">0.1uF</text>
<text x="281.9" y="59.8">OPA2374AIDCNR</text>
<text x="293" y="58">10k</text>
<text x="305.6" y="59.4">C57</text>
<text x="63.3" y="63.5" transform="rotate(-90 63.3 63.5)">R37</text>
<text x="68" y="63.5" transform="rotate(-90 68 63.5)">10k</text>
<text x="70.7" y="63.5" transform="rotate(-90 70.7 63.5)">R38</text>
<text x="75.4" y="63.5" transform="rotate(-90 75.4 63.5)">10k</text>
<text x="148.3" y="65.7" transform="rotate(-90 148.3 65.7)">C36</text>
<text x="153.3" y="65.7" transform="rotate(-90 153.3 65.7)">0.022uF</text>
<text x="160" y="61.9">C45</text>
<text x="169.9" y="61.9">C37</text>
<text x="179.8" y="61.9">C38</text>
<text x="255.8" y="65.9" transform="rotate(-90 255.8 65.9)">R66</text>
<text x="260.5" y="65.9" transform="rotate(-90 260.5 65.9)">10k</text>
<text x="305.6" y="64.3">2.2uF</text>
<text x="79.6" y="67.2">GND</text>
<text x="160" y="66.8">2.2uF</text>
<text x="169.9" y="66.8">1uF</text>
<text x="179.8" y="66.8">1uF</text>
<text x="333.4" y="70.6" transform="rotate(-90 333.4 70.6)">C58</text>
<text x="338.3" y="70.6" transform="rotate(-90 338.3 70.6)">0.1uF</text>
<text x="175.8" y="77">GND</text>
<text x="254.8" y="77">GND</text>
<text x="301.7" y="72.1">GND</text>
<text x="302.9" y="75.6">R63</text>
<text x="323.9" y="72.1" transform="rotate(-90 323.9 72.1)">+3V3</text>
<text x="191.9" y="82.7">56</text>
<text x="191.9" y="78">R75</text>
<text x="302.9" y="80.2">1k</text>
<text x="328.8" y="78.9">U11.1</text>
<text x="338.7" y="79.5">GND</text>
<text x="349.8" y="80.5">R77</text>
<text x="93.2" y="85.4">R31</text>
<text x="204.5" y="89">2200pF</text>
<text x="204.5" y="84.1">C63</text>
<text x="302.9" y="85.4">R62</text>
<text x="328.8" y="86.9">OPA2374AIDCNR</text>
<text x="349.8" y="85.2">56</text>
<text x="362.4" y="86.5">C65</text>
<text x="68.3" y="90.6" transform="rotate(-90 68.3 90.6)">R39</text>
<text x="72.9" y="90.6" transform="rotate(-90 72.9 90.6)">1k</text>
<text x="93.2" y="90.1">1</text>
<text x="302.9" y="90.1">1k</text>
<text x="362.4" y="91.5">2200pF</text>
<text x="67.3" y="99.2">GND</text>
<text x="146.2" y="96.8" transform="rotate(-90 146.2 96.8)">+3V3</text>
<text x="150.2" y="101.3">C44</text>
<text x="191.9" y="97.8">R76</text>
<text x="200.5" y="96.8">GND</text>
<text x="322.7" y="100.2">R64</text>
<text x="323.9" y="96.8">GND</text>
<text x="358.4" y="99.2">GND</text>
<text x="94.4" y="104.2">GND</text>
<text x="150.2" y="106.3">0.1uF</text>
<text x="191.9" y="102.4">56</text>
<text x="204.5" y="103.8">C64</text>
<text x="322.7" y="104.9">10k</text>
<text x="204.5" y="108.7">2200pF</text>
<text x="146.2" y="114">GND</text>
<text x="200.5" y="116.5">GND</text>
<text x="91.2" y="146.1" transform="rotate(-90 91.2 146.1)">+3V3</text>
<text x="85.5" y="154.7" transform="rotate(-90 85.5 154.7)">R33</text>
<text x="90.2" y="154.7" transform="rotate(-90 90.2 154.7)">10k</text>
<text x="96.9" y="155.2">U10.PWR</text>
<text x="62.3" y="158.4" transform="rotate(-90 62.3 158.4)">+12V</text>
<text x="133.5" y="157" transform="rotate(-90 133.5 157)">0.1uF</text>
<text x="138.4" y="157" transform="rotate(-90 138.4 157)">C43</text>
<text x="163.3" y="161.4">L2</text>
<text x="66.3" y="167.9">0.1uF</text>
<text x="66.3" y="163">C49</text>
<text x="76.1" y="167.9">2.2uF</text>
<text x="76.1" y="163">C48</text>
<text x="160.3" y="166.3">33uH</text>
<text x="214.5" y="163.4" transform="rotate(-90 214.5 163.4)">+3V3</text>
<text x="261" y="164.4">R67</text>
<text x="172.4" y="170.4">C39</text>
<text x="182.2" y="170.4">C40</text>
<text x="192.1" y="170.4">C42</text>
<text x="202" y="170.4">C41</text>
<text x="261" y="169">34.8k</text>
<text x="293.3" y="172.9">C59</text>
<text x="62.3" y="178.2">GND</text>
<text x="96.9" y="178.2">DRV8301DCAR</text>
<text x="149.3" y="175.5" transform="rotate(-90 149.3 175.5)">D5</text>
<text x="155.3" y="179.6" transform="rotate(-90 155.3 179.6)">B220A-13-F</text>
<text x="172.4" y="175.3">22uF</text>
<text x="182.2" y="175.3">22uF</text>
<text x="192.1" y="175.3">1uF</text>
<text x="202" y="175.3">0.1uF</text>
<text x="270.6" y="176.9" transform="rotate(-90 270.6 176.9)">R68</text>
<text x="275.3" y="176.9" transform="rotate(-90 275.3 176.9)">4.99k</text>
<text x="293.3" y="177.8">0.1uF</text>
<text x="71.9" y="185.2">0.015uF</text>
<text x="76.3" y="180.3">C46</text>
<text x="88" y="184.3" transform="rotate(-90 88 184.3)">R32</text>
<text x="92.7" y="184.3" transform="rotate(-90 92.7 184.3)">205k</text>
<text x="127.5" y="184.3" transform="rotate(-90 127.5 184.3)">R34</text>
<text x="132.2" y="184.3" transform="rotate(-90 132.2 184.3)">16.2k</text>
<text x="137.8" y="185.2">C51</text>
<text x="343.6" y="180.6" transform="rotate(-90 343.6 180.6)">+12V</text>
<text x="123.1" y="190.1">C50</text>
<text x="137.8" y="190.1">120pF</text>
<text x="197.7" y="188">GND</text>
<text x="208.9" y="186.8" transform="rotate(-90 208.9 186.8)">R35</text>
<text x="213.6" y="186.8" transform="rotate(-90 213.6 186.8)">31.6k</text>
<text x="261" y="191.5">R69</text>
<text x="289.3" y="188">GND</text>
<text x="344.6" y="191.7" transform="rotate(-90 344.6 191.7)">R73</text>
<text x="349.3" y="191.7" transform="rotate(-90 349.3 191.7)">34.8k</text>
<text x="87" y="195.4">GND</text>
<text x="119.4" y="195.1">6800pF</text>
<text x="261" y="196.2">34.8k</text>
<text x="208.9" y="201.6" transform="rotate(-90 208.9 201.6)">R36</text>
<text x="213.6" y="201.6" transform="rotate(-90 213.6 201.6)">10k</text>
<text x="293.3" y="200">C60</text>
<text x="126.5" y="205.3">GND</text>
<text x="270.6" y="204.1" transform="rotate(-90 270.6 204.1)">R70</text>
<text x="275.3" y="204.1" transform="rotate(-90 275.3 204.1)">4.99k</text>
<text x="293.3" y="204.9">0.1uF</text>
<text x="355" y="207.4">C62</text>
<text x="207.9" y="210.2">GND</text>
<text x="289.3" y="215.2">GND</text>
<text x="344.6" y="211.5" transform="rotate(-90 344.6 211.5)">R74</text>
<text x="349.3" y="211.5" transform="rotate(-90 349.3 211.5)">4.99k</text>
<text x="355" y="212.3">0.1uF</text>
<text x="261" y="218.7">R71</text>
<text x="261" y="223.3">34.8k</text>
<text x="293.3" y="227.1">C61</text>
<text x="343.6" y="222.6">GND</text>
<text x="270.6" y="231.2" transform="rotate(-90 270.6 231.2)">R72</text>
<text x="275.3" y="231.2" transform="rotate(-90 275.3 231.2)">4.99k</text>
<text x="293.3" y="232.1">0.1uF</text>
<text x="289.3" y="242.3">GND</text>
</g>
<g font-size="2" fill="#8b8b8b">
<text x="104.6" y="49.5">49</text>
<text x="105.8" y="52">8</text>
<text x="111.5" y="53.1">SCS</text>
<text x="111.5" y="50.6">VDD_SPI</text>
<text x="129.8" y="50.6">PVDD1</text>
<text x="130.8" y="53.1">DVDD</text>
<text x="141.1" y="52">23</text>
<text x="141.1" y="49.5">29</text>
<text x="273.1" y="52">5</text>
<text x="104.6" y="56.9">10</text>
<text x="104.8" y="59.4">11</text>
<text x="105.8" y="54.5">9</text>
<text x="111.5" y="55.6">SDI</text>
<text x="111.5" y="58">SDO</text>
<text x="130.7" y="58">GVDD</text>
<text x="131" y="55.5">AVDD</text>
<text x="141.1" y="56.9">13</text>
<text x="141.1" y="54.5">27</text>
<text x="273.1" y="56.9">6</text>
<text x="284.8" y="54.5">7</text>
<text x="111.5" y="60.5">SCLK</text>
<text x="105.8" y="69.3">5</text>
<text x="105.8" y="66.8">6</text>
<text x="111.5" y="70.4">OCTW</text>
<text x="111.5" y="67.9">FAULT</text>
<text x="132.6" y="67.9">CP1</text>
<text x="132.6" y="70.3">CP2</text>
<text x="141.1" y="66.8">14</text>
<text x="141.1" y="69.3">15</text>
<text x="104.6" y="76.7">16</text>
<text x="111.5" y="77.8">EN_GATE</text>
<text x="132.6" y="75.3">SN1</text>
<text x="132.7" y="77.7">SP1</text>
<text x="141.1" y="76.7">32</text>
<text x="141.1" y="74.2">33</text>
<text x="326" y="77.2" transform="rotate(-90 326 77.2)">8</text>
<text x="104.6" y="79.1">12</text>
<text x="111.5" y="80.2">DC_CAL</text>
<text x="132.6" y="80.2">SN2</text>
<text x="132.7" y="82.7">SP2</text>
<text x="141.1" y="81.6">30</text>
<text x="141.1" y="79.1">31</text>
<text x="320" y="79.1">3</text>
<text x="331.6" y="81.6">1</text>
<text x="105.8" y="86.5">7</text>
<text x="111.5" y="87.6">DTC</text>
<text x="132.5" y="87.6">SO1</text>
<text x="141.1" y="86.5">25</text>
<text x="141.1" y="89">26</text>
<text x="320" y="84.1">2</text>
<text x="326" y="87.8" transform="rotate(-90 326 87.8)">4</text>
<text x="104.6" y="93.9">28</text>
<text x="111.5" y="95">AGND</text>
<text x="132.5" y="90.1">SO2</text>
<text x="101.6" y="96.4">57*45</text>
<text x="111.5" y="97.5">GND</text>
<text x="132.5" y="97.5">REF</text>
<text x="141.1" y="96.4">24</text>
<text x="90.4" y="158.1">53*2</text>
<text x="99.1" y="159.2">PVDD2</text>
<text x="111.5" y="159.1">BST_BK</text>
<text x="123.8" y="158.1">52</text>
<text x="92.3" y="163">55</text>
<text x="93.5" y="165.5">4</text>
<text x="99.1" y="164.1">EN_BUCK</text>
<text x="99.1" y="166.6">PWRGD</text>
<text x="116.5" y="164.1">PH</text>
<text x="123.8" y="163">50*2</text>
<text x="92.3" y="170.4">56</text>
<text x="93.5" y="172.9">1</text>
<text x="99.1" y="171.5">SS_TR</text>
<text x="99.1" y="174">RT_CLK</text>
<text x="111.1" y="171.5">VSENSE</text>
<text x="113.2" y="173.9">COMP</text>
<text x="123.8" y="170.4">3</text>
<text x="123.8" y="172.9">2</text>
</g>
<g font-size="1.7" fill="#8b8b8b">
<text x="109" y="46.4">U10.CORE</text>
<text x="89.7" y="53">DRV_CS/4.6D</text>
<text x="88.5" y="57.9">DRV_SDO/4.2E</text>
<text x="89.2" y="55.4">DRV_SDI/4.6D</text>
<text x="88.6" y="60.4">DRV_SCK/4.2E</text>
<text x="51.9" y="70.3">OCTW/4.6D</text>
<text x="52" y="67.8">FAULT/4.2E</text>
<text x="49.4" y="77.7">EN_GATE/4.6E</text>
<text x="147.5" y="77.6">A_ISENSE_P/7.3B</text>
<text x="147.5" y="75.2">A_ISENSE_N/7.3B</text>
<text x="273.6" y="77.7">C_ISENSE_N/7.7B</text>
<text x="50.4" y="80.1">DC_CAL/4.6E</text>
<text x="147.5" y="82.6">B_ISENSE_P/7.3D</text>
<text x="147.5" y="80.1">B_ISENSE_N/7.3D</text>
<text x="209.1" y="80.1">IA_FB/4.7B</text>
<text x="367.1" y="82.6">IC_FB/4.7B</text>
<text x="273.7" y="87.5">C_ISENSE_P/7.7B</text>
<text x="109.5" y="101">DRV8301DCAR</text>
<text x="209.1" y="99.8">IB_FB/4.7C</text>
<text x="247.6" y="166.5">SH_A/7.4B</text>
<text x="295.5" y="166.5">VA_FB/4.7B</text>
<text x="247.6" y="193.6">SH_B/7.4D</text>
<text x="295.5" y="193.6">VB_FB/4.7B</text>
<text x="357.2" y="198.5">DC_V_FB/4.7B</text>
<text x="247.5" y="220.8">SH_C/7.7D</text>
<text x="295.5" y="220.7">VC_FB/4.7B</text>
</g>
</svg>
